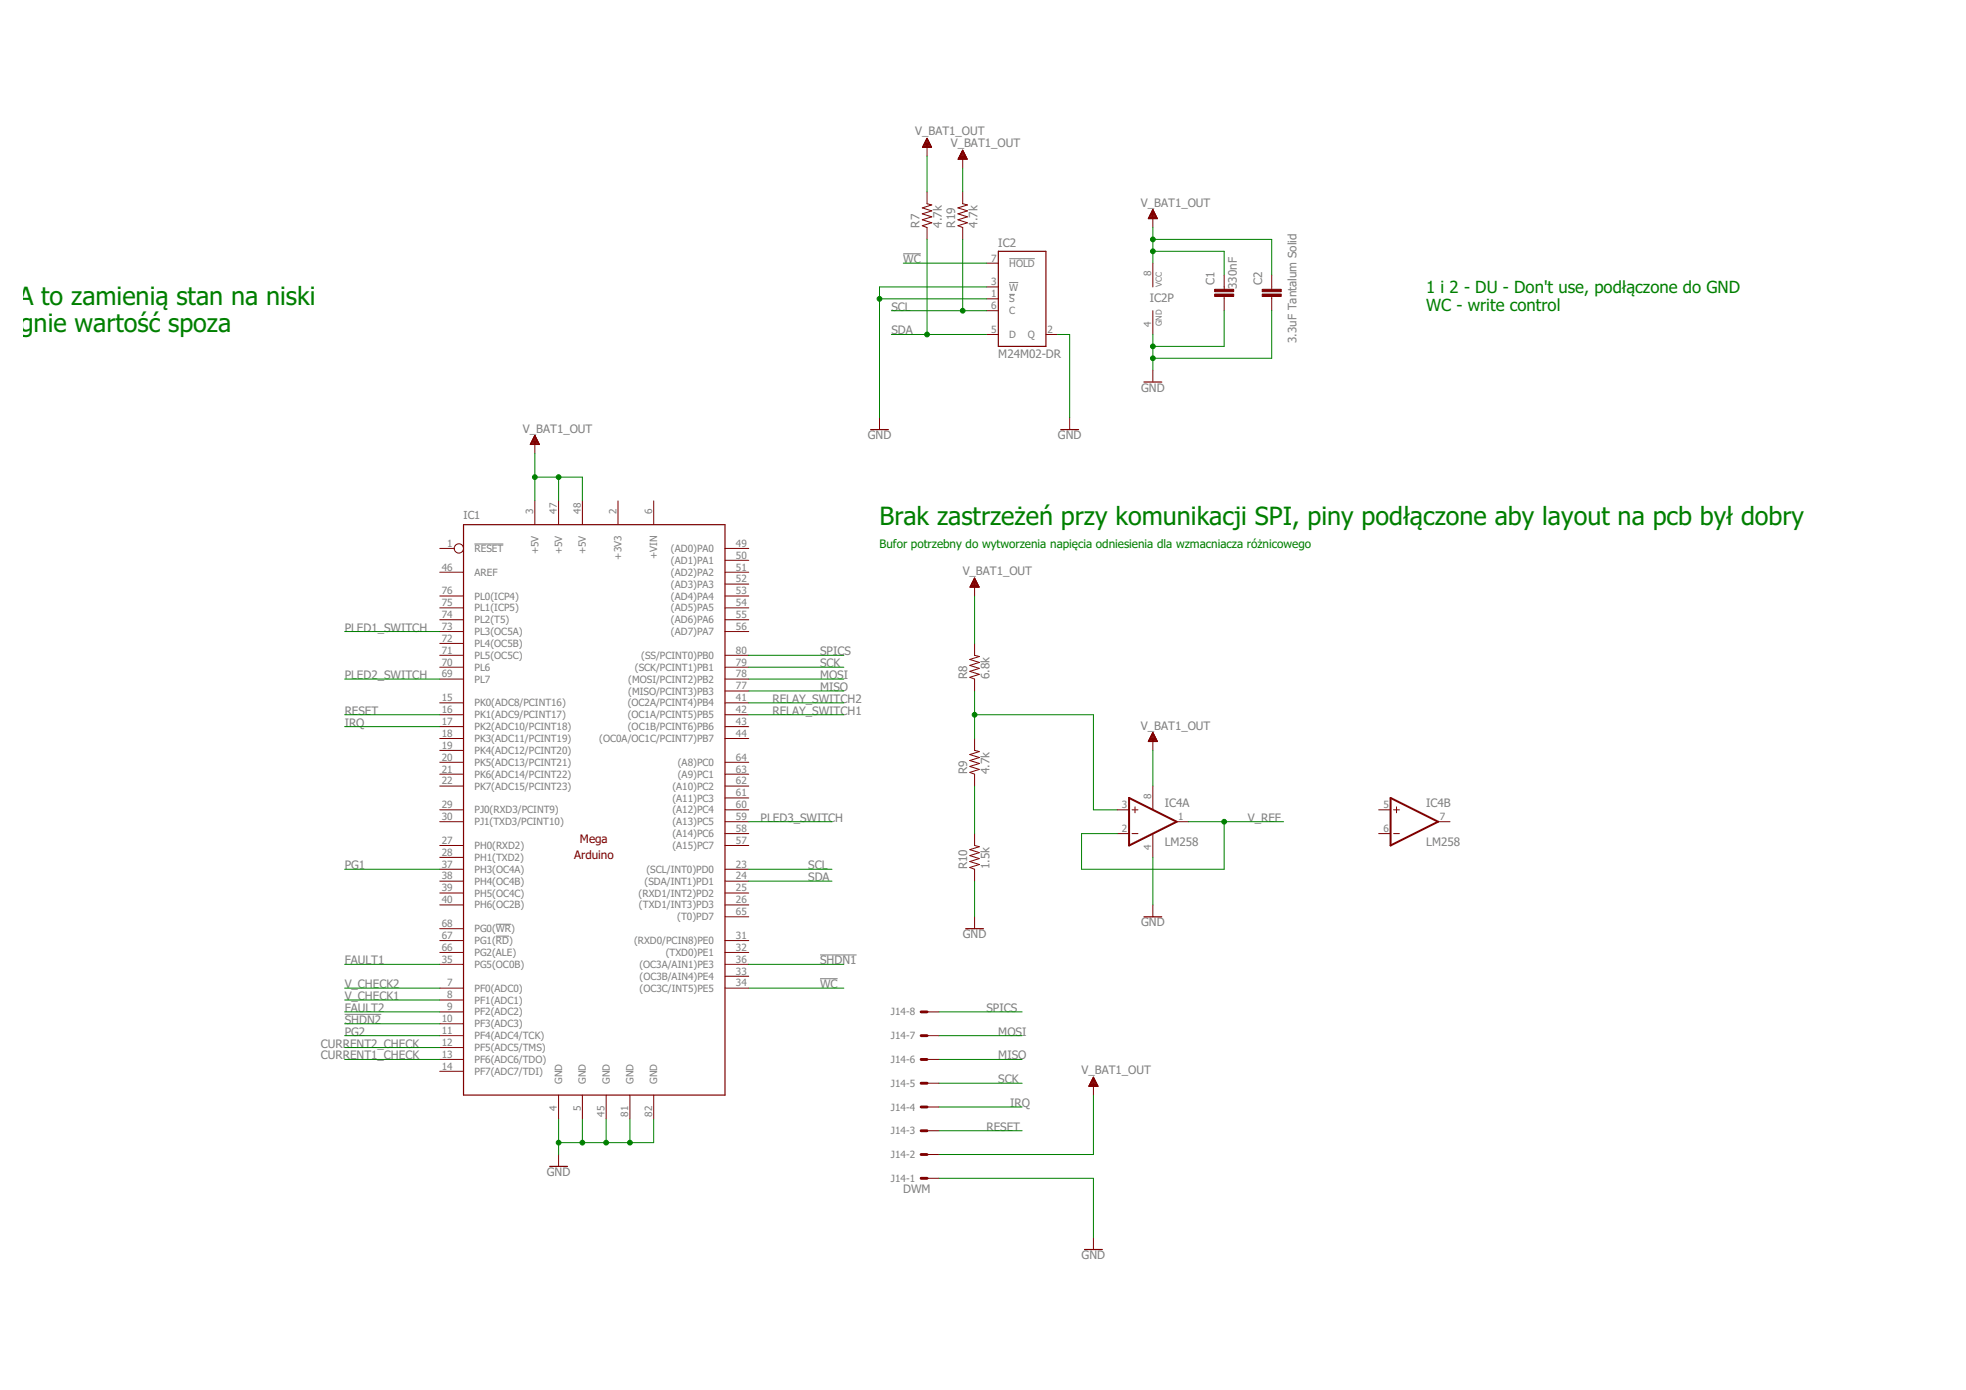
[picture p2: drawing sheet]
<svg xmlns="http://www.w3.org/2000/svg" width="420mm" height="297mm" viewBox="0 0 420 297" stroke-linecap="round" stroke-linejoin="round" font-family="sans-serif">
<path d="M193 54.2h3.8M215.7 55.3h5.4M215.7 60.4h1.9M215.7 62.9h1.2M101.4 116.2h6.2M106 197.5h3.2M73.7 216.8h7.8M106 200h2.8M175.3 204.1h7.8M175.3 209.1h3.7" fill="none" stroke="#808080" stroke-width=".21"/>
<g fill="none" stroke="#800000" stroke-width=".25">
<path d="M198.1 29.6l1 1.9h-1.9zM205.7 32.1l1 1.9h-1.9zM213.4 53.7h10.1v20.3h-10.1zM246.4 44.8l.9 1.9h-1.9zM114.3 93.1l1 1.9h-2zM186.1 91.8h3.8M226.7 91.8h3.8M244.5 81.6h3.8M99.1 112.1h55.8v121.9h-55.8zM208.3 123.5l.9 2h-1.9zM246.4 156.5l.9 2h-1.9zM206.4 198.5h3.8"/>
<path d="M244.5 195.9h3.8M233.7 230.2l.9 1.9h-1.9zM117.5 249.3h3.8M231.8 267h3.8"/>
</g>
<g fill="none" stroke="#800000" stroke-width=".21">
<path d="M197.2 31.4h1.8M197.3 31.3h1.7M197.3 31.1h1.6M197.4 31h1.4M197.5 30.9h1.3M197.5 30.8h1.2M197.6 30.6h1M197.6 30.5h1M197.7 30.4h.8M197.8 30.3h.7M197.8 30.2h.6M197.9 30.1h.5"/>
<path d="M197.9 29.9h.4M198 29.8h.2M198.1 29.7h.1M198.1 30.8v2.6M198.1 29.6l1 1.9h-1.9zM204.8 33.9h1.8M204.9 33.8h1.7M205 33.7h1.5M205 33.5h1.5M205.1 33.4h1.3M205.1 33.3h1.2M205.2 33.2h1.1"/>
<path d="M205.3 33.1h.9M205.3 33h.8M205.4 32.8h.7M205.4 32.7h.6M205.5 32.6h.5M205.6 32.5h.3M205.6 32.3h.2M205.7 32.2h.1M205.7 33.4v2.5M205.7 32.1l1 1.9h-1.9zM198.1 41v2.5l1 .3-2 .6 2 .7-2 .6 2 .6-2 .7 2 .6-2 .6 1 .4v2.6M205.7 41v2.5l1.1 .3-2.1 .6 2.1 .7-2.1 .6 2.1 .6-2.1 .7 2.1 .6-2.1 .6 1 .4v2.6"/>
<path d="M210.8 56.2h2.6M245.5 46.6h1.7M245.6 46.5h1.6M245.6 46.3h1.5M245.7 46.2h1.4M245.7 46.1h1.3M245.8 46h1.2M245.9 45.8h1M245.9 45.7h.9M246 45.6h.8M246 45.5h.7M246.1 45.4h.6"/>
<path d="M246.1 45.3h.5M246.2 45.1h.3M246.3 45h.2M246.3 44.9h.1M246.4 46.1v2.5M246.4 56.2v5.1M246.4 44.8l.9 1.9h-1.9zM261.6 58.8v3M271.8 58.8v3M210.8 61.3h2.6M210.8 63.9h2.6M210.8 66.4h2.6"/>
<path d="M210.8 71.5h2.6M223.5 71.5h2.6M246.4 66.4v5.1M246.4 79.1v2.5M261.6 63.4v3M271.8 63.4v3M113.4 95h1.8M113.4 94.8h1.8M113.5 94.7h1.6M113.5 94.6h1.6M113.6 94.5h1.4M113.7 94.3h1.2"/>
<path d="M113.7 94.2h1.2M113.8 94.1h1M113.8 94h1M113.9 93.9h.8M114 93.7h.6M114 93.6h.6M114.1 93.5h.4M114.2 93.4h.2M114.2 93.3h.2M114.3 93.1h.1M114.3 94.3v2.6M114.3 93.1l1 1.9h-2z"/>
<path d="M188 89.3v2.5M228.6 89.3v2.5M94 117.2h3.1M114.3 107v5.1M119.4 107v5.1M124.5 107v5.1M132.1 107v5.1M139.7 107v5.1M154.9 119.7h5.1M154.9 117.2h5.1M94 135h5.1M94 132.4h5.1"/>
<path d="M94 129.9h5.1M94 127.4h5.1M94 122.3h5.1M94 137.5h5.1M154.9 135h5.1M154.9 132.4h5.1M154.9 129.9h5.1M154.9 127.4h5.1M154.9 124.8h5.1M154.9 122.3h5.1M207.4 125.3h1.8M207.4 125.2h1.7"/>
<path d="M207.5 125.1h1.6M207.6 125h1.4M207.6 124.9h1.3M207.7 124.7h1.2M207.7 124.6h1.1M207.8 124.5h.9M207.9 124.4h.8M207.9 124.3h.7M208 124.1h.6M208 124h.5M208.1 123.9h.3M208.2 123.8h.2"/>
<path d="M208.2 123.7h.1M208.3 137.5v2.5l1 .3-2 .6 2 .7-2 .6 2 .6-2 .7 2 .6-2 .6 1 .4v2.6M208.3 124.8v2.6M208.3 123.5l.9 2h-1.9zM94 150.2h5.1M94 152.7h5.1M94 155.3h5.1M94 157.8h5.1M94 142.6h5.1M94 140h5.1M94 145.1h5.1M154.9 147.7h5.1"/>
<path d="M154.9 150.2h5.1M154.9 152.7h5.1M154.9 155.3h5.1M154.9 157.8h5.1M154.9 142.6h5.1M154.9 140h5.1M154.9 145.1h5.1M208.3 157.8v2.6l1 .2-2 .6 2 .7-2 .6 2 .7-2 .6 2 .6-2 .7 1 .3v2.6M245.4 158.4h1.9M245.5 158.3h1.7M245.6 158.2h1.6M245.6 158h1.5"/>
<path d="M245.7 157.9h1.4M245.7 157.8h1.3M245.8 157.7h1.1M245.9 157.5h1M245.9 157.4h.9M246 157.3h.8M246.1 157.2h.6M246.1 157.1h.5M246.2 157h.4M246.2 156.8h.3M246.3 156.7h.1M246.4 156.6h.1"/>
<path d="M246.4 157.8v2.6M246.4 156.5l.9 2h-1.9zM94 173.1h5.1M94 175.6h5.1M94 160.4h5.1M94 162.9h5.1M94 165.4h5.1M94 168h5.1M154.9 173.1h5.1M154.9 175.6h5.1M154.9 162.9h5.1M154.9 165.4h5.1"/>
<path d="M154.9 168h5.1M154.9 170.5h5.1M154.9 178.1h5.1M208.3 178.1v2.6l1 .2-2 .7 2 .6-2 .6 2 .7-2 .6 2 .6-2 .7 1 .4v2.5M238.8 173.1h2.5M238.8 178.1h2.5M241.9 173.1h1.3M241.9 178.1h1.3M242.6 172.4v1.3M246.4 168v5.1M246.4 178.1v5.1M251.5 175.6h2.5"/>
<path d="M294.6 173.1h2.6M294.6 178.1h2.6M297.8 173.1h1.3M297.8 178.1h1.3M298.4 172.4v1.3M307.3 175.6h2.6M94 180.7h5.1M94 183.2h5.1M94 188.3h5.1M94 190.8h5.1M94 193.4h5.1M94 185.8h5.1"/>
<path d="M94 198.5h5.1M154.9 180.7h5.1M154.9 188.3h5.1M154.9 190.8h5.1M154.9 193.4h5.1M154.9 185.8h5.1M154.9 195.9h5.1M208.3 195.9v2.6M246.4 193.4v2.5M94 211.2h5.1M94 218.8h5.1M94 216.2h5.1"/>
<path d="M94 213.7h5.1M94 201h5.1M94 203.5h5.1M94 206.1h5.1M154.9 211.2h5.1M154.9 201h5.1M154.9 203.5h5.1M154.9 206.1h5.1M154.9 208.6h5.1M198.1 216.2h2.6M94 221.3h5.1M94 223.9h5.1"/>
<path d="M94 226.4h5.1M94 228.9h5.1M119.4 234v5.1M124.5 234v5.1M129.5 234v5.1M134.6 234v5.1M139.7 234v5.1M198.1 231.5h2.6M198.1 221.3h2.6M198.1 226.4h2.6M198.1 236.6h2.6M232.8 232h1.8"/>
<path d="M232.9 231.9h1.6M232.9 231.7h1.5M233 231.6h1.4M233 231.5h1.3M233.1 231.4h1.2M233.2 231.2h1M233.2 231.1h.9M233.3 231h.8M233.3 230.9h.7M233.4 230.8h.6M233.4 230.7h.5M233.5 230.5h.3"/>
<path d="M233.6 230.4h.2M233.6 230.3h.1M233.7 231.5v2.5M233.7 230.2l.9 1.9h-1.9zM119.4 246.7v2.6M198.1 251.8h2.6M198.1 246.7h2.6M198.1 241.6h2.6M233.7 264.5v2.5"/>
<circle cx="98.1" cy="117.2" r=".99"/>
</g>
<path d="M196.8 216.2h1.3M196.8 236.6h1.3M196.8 231.5h1.3M196.8 226.4h1.3M196.8 221.3h1.3M196.8 251.8h1.3M196.8 246.7h1.3M196.8 241.6h1.3" fill="none" stroke="#800000" stroke-width=".61"/>
<path d="M241.3 170.5l10.2 5.1-10.2 5.1zM297.2 170.5l10.1 5.1-10.1 5.1z" fill="none" stroke="#800000" stroke-width=".42"/>
<g fill="#800000" stroke="#800000" stroke-width=".21">
<path d="M259.6 61.8h4.1v.5h-4.1z"/>
<path d="M259.6 62.8h4.1v.6h-4.1z"/>
<path d="M269.7 61.8h4.1v.5h-4.1z"/>
<path d="M269.7 62.8h4.1v.6h-4.1z"/>
</g>
<g fill="none" stroke="#008000" stroke-width=".21">
<path d="M198.1 33.4v7.6M205.7 35.9v5.1M193 56.2h17.8M198.1 51.2v20.3M205.7 51.2v15.2M246.4 48.6v7.6M246.4 53.7h15.2v5.1M246.4 51.2h25.4v7.6M188 63.9h22.8M190.5 71.5h20.3M190.5 66.4h20.3M210.8 61.3h-22.8v28"/>
<path d="M226.1 71.5h2.5v17.8M246.4 71.5v7.6M261.6 66.4v7.6h-15.2M271.8 66.4v10.2h-25.4M114.3 96.9v10.1M114.3 102h10.2v5M119.4 102v5M73.7 135h20.3M208.3 127.4v10.1M73.7 145.1h20.3M73.7 155.3h20.3M73.7 152.7h20.3"/>
<path d="M160 142.6h20.3M160 145.1h20.3M160 147.7h20.3M160 140h20.3M160 152.7h20.3M160 150.2h20.3M208.3 152.7h25.4v20.4h5.1M208.3 147.7v10.1M160 175.6h17.8M208.3 168v10.1M246.4 160.4v7.6M254 175.6h20.3"/>
<path d="M261.6 175.6v10.2h-30.5v-7.7h7.7M73.7 185.8h20.3M160 185.8h17.8M160 188.3h17.8M208.3 188.3v7.6M246.4 183.2v10.2M73.7 206.1h20.3M73.7 218.8h20.3M73.7 216.2h20.3M73.7 213.7h20.3M73.7 211.2h20.3M160 206.1h20.3"/>
<path d="M160 211.2h20.3M200.7 216.2h17.7M73.7 221.3h20.3M73.7 226.4h20.3M73.7 223.9h20.3M119.4 239.1v7.6M124.5 239.1v5.1M129.5 239.1v5.1M134.6 239.1v5.1M139.7 239.1v5.1h-20.3M200.7 221.3h17.7M200.7 231.5h17.7"/>
<path d="M200.7 226.4h17.7M200.7 236.6h17.7M233.7 234v12.7h-33M200.7 251.8h33v12.7M200.7 241.6h17.7"/>
</g>
<g fill="#008000" stroke="#008000" stroke-width=".21">
<circle cx="119.4" cy="244.2" r=".51"/>
<circle cx="124.5" cy="244.2" r=".51"/>
<circle cx="129.5" cy="244.2" r=".51"/>
<circle cx="134.6" cy="244.2" r=".51"/>
<circle cx="246.4" cy="74" r=".51"/>
<circle cx="246.4" cy="76.6" r=".51"/>
<circle cx="188" cy="63.9" r=".51"/>
<circle cx="114.3" cy="102" r=".51"/>
<circle cx="119.4" cy="102" r=".51"/>
<circle cx="246.4" cy="53.7" r=".51"/>
<circle cx="246.4" cy="51.2" r=".51"/>
<circle cx="205.7" cy="66.4" r=".51"/>
<circle cx="198.1" cy="71.5" r=".51"/>
<circle cx="261.6" cy="175.6" r=".51"/>
<circle cx="208.3" cy="152.7" r=".51"/>
</g>
<g font-size="5.4" fill="#008000">
<text x="1" y="65.1">1A to zamienią stan na niski</text>
<text x=".2" y="70.8">iągnie wartość spoza</text>
<text x="188" y="112.1">Brak zastrzeżeń przy komunikacji SPI, piny podłączone aby layout na pcb był dobry</text>
</g>
<g font-size="3.6" fill="#008000">
<text x="304.8" y="62.6">1 i 2 - DU - Don't use, podłączone do GND</text>
<text x="304.8" y="66.4">WC - write control</text>
</g>
<g font-size="2.5" fill="#808080">
<text x="195.6" y="28.9">V_BAT1_OUT</text>
<text x="203.2" y="31.5">V_BAT1_OUT</text>
<text x="243.8" y="44.2">V_BAT1_OUT</text>
<text x="196.5" y="48.6" transform="rotate(-90 196.5 48.6)">R7</text>
<text x="201.3" y="48.6" transform="rotate(-90 201.3 48.6)">4.7k</text>
<text x="204.1" y="48.6" transform="rotate(-90 204.1 48.6)">R19</text>
<text x="208.9" y="48.6" transform="rotate(-90 208.9 48.6)">4.7k</text>
<text x="213.4" y="52.7">IC2</text>
<text x="193" y="56.2">WC</text>
<text x="245.7" y="64.5">IC2P</text>
<text x="259.6" y="61" transform="rotate(-90 259.6 61)">C1</text>
<text x="264.3" y="61.7" transform="rotate(-90 264.3 61.7)">330nF</text>
<text x="269.7" y="61" transform="rotate(-90 269.7 61)">C2</text>
<text x="190.5" y="66.4">SCL</text>
<text x="190.5" y="71.5">SDA</text>
<text x="213.4" y="76.6">M24M02-DR</text>
<text x="277" y="73.3" transform="rotate(-90 277 73.3)">3.3uF Tantalum Solid</text>
<text x="243.9" y="83.7">GND</text>
<text x="111.8" y="92.4">V_BAT1_OUT</text>
<text x="185.4" y="93.8">GND</text>
<text x="226.1" y="93.8">GND</text>
<text x="205.7" y="122.9">V_BAT1_OUT</text>
<text x="73.7" y="135">PLED1_SWITCH</text>
<text x="175.3" y="142.6">SCK</text>
<text x="175.3" y="140">SPICS</text>
<text x="73.7" y="145.1">PLED2_SWITCH</text>
<text x="175.3" y="145.1">MOSI</text>
<text x="175.3" y="147.7">MISO</text>
<text x="206.7" y="145.1" transform="rotate(-90 206.7 145.1)">R8</text>
<text x="211.5" y="145.1" transform="rotate(-90 211.5 145.1)">6.8k</text>
<text x="73.7" y="155.3">IRQ</text>
<text x="73.7" y="152.7">RESET</text>
<text x="165.1" y="152.7">RELAY_SWITCH1</text>
<text x="165.1" y="150.2">RELAY_SWITCH2</text>
<text x="243.8" y="155.9">V_BAT1_OUT</text>
<text x="206.7" y="165.4" transform="rotate(-90 206.7 165.4)">R9</text>
<text x="211.5" y="165.4" transform="rotate(-90 211.5 165.4)">4.7k</text>
<text x="248.9" y="172.4">IC4A</text>
<text x="304.8" y="172.4">IC4B</text>
<text x="162.6" y="175.6">PLED3_SWITCH</text>
<text x="266.7" y="175.6">V_REF</text>
<text x="73.7" y="185.8">PG1</text>
<text x="172.7" y="185.8">SCL</text>
<text x="206.7" y="185.8" transform="rotate(-90 206.7 185.8)">R10</text>
<text x="211.5" y="185.8" transform="rotate(-90 211.5 185.8)">1.5k</text>
<text x="248.9" y="180.7">LM258</text>
<text x="304.8" y="180.7">LM258</text>
<text x="172.7" y="188.3">SDA</text>
<text x="243.9" y="198">GND</text>
<text x="205.8" y="200.5">GND</text>
<text x="73.7" y="206.1">FAULT1</text>
<text x="175.3" y="206.1">SHDN1</text>
<text x="73.7" y="213.7">V_CHECK1</text>
<text x="73.7" y="211.2">V_CHECK2</text>
<text x="175.3" y="211.2">WC</text>
<text x="73.7" y="221.3">PG2</text>
<text x="73.7" y="218.8">SHDN2</text>
<text x="73.7" y="216.2">FAULT2</text>
<text x="210.8" y="216.2">SPICS</text>
<text x="213.4" y="221.3">MOSI</text>
<text x="68.6" y="226.4">CURRENT1_CHECK</text>
<text x="68.6" y="223.9">CURRENT2_CHECK</text>
<text x="213.4" y="226.4">MISO</text>
<text x="213.4" y="231.5">SCK</text>
<text x="231.1" y="229.6">V_BAT1_OUT</text>
<text x="215.9" y="236.6">IRQ</text>
<text x="210.8" y="241.6">RESET</text>
<text x="116.9" y="251.3">GND</text>
<text x="193" y="255">DWM</text>
<text x="231.2" y="269.1">GND</text>
</g>
<text font-size="2.5" fill="#008000" x="188" y="117.2">Bufor potrzebny do wytworzenia napięcia odniesienia dla wzmacniacza różnicowego</text>
<g font-size="2.5" fill="#800000">
<text x="122.7" y="183.5">Arduino</text>
<text x="124" y="180.2">Mega</text>
</g>
<text font-size="2.4" fill="#808080" x="99.1" y="110.8">IC1</text>
<g font-size="2.1" fill="#808080">
<text x="211.8" y="55.9">7</text>
<text x="215.7" y="57">HOLD</text>
<text x="246" y="59" transform="rotate(-90 246 59)">8</text>
<text x="211.8" y="61">3</text>
<text x="211.8" y="63.5">1</text>
<text x="215.7" y="62.1">W</text>
<text x="215.7" y="64.6">S</text>
<text x="211.8" y="66">6</text>
<text x="211.8" y="71.1">5</text>
<text x="215.7" y="67.2">C</text>
<text x="223.9" y="71.1">2</text>
<text x="246" y="69.9" transform="rotate(-90 246 69.9)">4</text>
<text x="215.7" y="72.2">D</text>
<text x="219.7" y="72.2">Q</text>
<text x="113.9" y="109.8" transform="rotate(-90 113.9 109.8)">3</text>
<text x="119" y="109.8" transform="rotate(-90 119 109.8)">47</text>
<text x="124.1" y="109.8" transform="rotate(-90 124.1 109.8)">48</text>
<text x="131.7" y="109.8" transform="rotate(-90 131.7 109.8)">2</text>
<text x="139.3" y="109.8" transform="rotate(-90 139.3 109.8)">6</text>
<text x="95.6" y="116.8">1</text>
<text x="101.4" y="118">RESET</text>
<text x="115.1" y="118.4" transform="rotate(-90 115.1 118.4)">+5V</text>
<text x="120.1" y="118.4" transform="rotate(-90 120.1 118.4)">+5V</text>
<text x="125.2" y="118.4" transform="rotate(-90 125.2 118.4)">+5V</text>
<text x="132.8" y="119.6" transform="rotate(-90 132.8 119.6)">+3V3</text>
<text x="140.5" y="119.5" transform="rotate(-90 140.5 119.5)">+VIN</text>
<text x="143.4" y="118">(AD0)PA0</text>
<text x="157.3" y="119.4">50</text>
<text x="157.3" y="116.8">49</text>
<text x="94.4" y="121.9">46</text>
<text x="101.4" y="123">AREF</text>
<text x="143.4" y="125.6">(AD3)PA3</text>
<text x="143.4" y="123">(AD2)PA2</text>
<text x="143.4" y="120.5">(AD1)PA1</text>
<text x="157.3" y="124.5">52</text>
<text x="157.3" y="121.9">51</text>
<text x="94.4" y="127">76</text>
<text x="94.4" y="129.5">75</text>
<text x="101.4" y="128.1">PL0(ICP4)</text>
<text x="101.4" y="130.7">PL1(ICP5)</text>
<text x="143.4" y="130.7">(AD5)PA5</text>
<text x="143.4" y="128.1">(AD4)PA4</text>
<text x="157.3" y="129.5">54</text>
<text x="157.3" y="127">53</text>
<text x="94.4" y="132.1">74</text>
<text x="94.4" y="134.6">73</text>
<text x="94.4" y="137.2">72</text>
<text x="101.4" y="133.2">PL2(T5)</text>
<text x="101.4" y="135.7">PL3(OC5A)</text>
<text x="143.4" y="135.7">(AD7)PA7</text>
<text x="143.4" y="133.2">(AD6)PA6</text>
<text x="157.3" y="134.6">56</text>
<text x="157.3" y="132.1">55</text>
<text x="94.4" y="139.7">71</text>
<text x="94.4" y="142.2">70</text>
<text x="101.4" y="138.3">PL4(OC5B)</text>
<text x="101.4" y="140.8">PL5(OC5C)</text>
<text x="101.4" y="143.3">PL6</text>
<text x="135.7" y="143.3">(SCK/PCINT1)PB1</text>
<text x="137" y="140.8">(SS/PCINT0)PB0</text>
<text x="157.3" y="142.2">79</text>
<text x="157.3" y="139.7">80</text>
<text x="94.4" y="149.9">15</text>
<text x="94.4" y="144.8">69</text>
<text x="101.4" y="145.9">PL7</text>
<text x="134.2" y="148.4">(MISO/PCINT3)PB3</text>
<text x="134.2" y="145.9">(MOSI/PCINT2)PB2</text>
<text x="157.3" y="147.3">77</text>
<text x="157.3" y="149.9">41</text>
<text x="157.3" y="144.8">78</text>
<text x="94.4" y="152.4">16</text>
<text x="94.4" y="154.9">17</text>
<text x="101.4" y="151">PK0(ADC8/PCINT16)</text>
<text x="101.4" y="153.5">PK1(ADC9/PCINT17)</text>
<text x="134.1" y="151">(OC2A/PCINT4)PB4</text>
<text x="134.1" y="153.5">(OC1A/PCINT5)PB5</text>
<text x="157.3" y="152.4">42</text>
<text x="157.3" y="154.9">43</text>
<text x="94.4" y="157.5">18</text>
<text x="94.4" y="160">19</text>
<text x="101.4" y="156">PK2(ADC10/PCINT18)</text>
<text x="101.4" y="158.6">PK3(ADC11/PCINT19)</text>
<text x="101.4" y="161.1">PK4(ADC12/PCINT20)</text>
<text x="128.1" y="158.6">(OC0A/OC1C/PCINT7)PB7</text>
<text x="134.2" y="156">(OC1B/PCINT6)PB6</text>
<text x="157.3" y="157.5">44</text>
<text x="94.4" y="162.5">20</text>
<text x="94.4" y="165.1">21</text>
<text x="94.4" y="167.6">22</text>
<text x="101.4" y="163.7">PK5(ADC13/PCINT21)</text>
<text x="101.4" y="166.2">PK6(ADC14/PCINT22)</text>
<text x="144.9" y="163.7">(A8)PC0</text>
<text x="144.9" y="166.2">(A9)PC1</text>
<text x="157.3" y="162.5">64</text>
<text x="157.3" y="165.1">63</text>
<text x="157.3" y="167.6">62</text>
<text x="94.4" y="172.7">29</text>
<text x="101.4" y="173.8">PJ0(RXD3/PCINT9)</text>
<text x="101.4" y="168.7">PK7(ADC15/PCINT23)</text>
<text x="143.7" y="168.7">(A10)PC2</text>
<text x="143.7" y="171.3">(A11)PC3</text>
<text x="143.7" y="173.8">(A12)PC4</text>
<text x="157.3" y="170.2">61</text>
<text x="157.3" y="172.7">60</text>
<text x="239.8" y="172.7">3</text>
<text x="246" y="170.7" transform="rotate(-90 246 170.7)">8</text>
<text x="295.7" y="172.7">5</text>
<text x="94.4" y="175.2">30</text>
<text x="101.4" y="176.4">PJ1(TXD3/PCINT10)</text>
<text x="143.7" y="176.4">(A13)PC5</text>
<text x="143.7" y="178.9">(A14)PC6</text>
<text x="157.3" y="175.2">59</text>
<text x="157.3" y="177.8">58</text>
<text x="239.8" y="177.8">2</text>
<text x="251.8" y="175.2">1</text>
<text x="295.7" y="177.8">6</text>
<text x="307.7" y="175.2">7</text>
<text x="94.4" y="180.3">27</text>
<text x="94.4" y="182.9">28</text>
<text x="94.4" y="185.4">37</text>
<text x="101.4" y="181.4">PH0(RXD2)</text>
<text x="101.4" y="184">PH1(TXD2)</text>
<text x="143.7" y="181.4">(A15)PC7</text>
<text x="157.3" y="180.3">57</text>
<text x="157.3" y="185.4">23</text>
<text x="246" y="181.6" transform="rotate(-90 246 181.6)">4</text>
<text x="94.4" y="187.9">38</text>
<text x="94.4" y="190.5">39</text>
<text x="101.4" y="189.1">PH4(OC4B)</text>
<text x="101.4" y="191.6">PH5(OC4C)</text>
<text x="101.4" y="186.5">PH3(OC4A)</text>
<text x="136.5" y="191.6">(RXD1/INT2)PD2</text>
<text x="137.7" y="189.1">(SDA/INT1)PD1</text>
<text x="138.1" y="186.5">(SCL/INT0)PD0</text>
<text x="157.3" y="187.9">24</text>
<text x="157.3" y="190.5">25</text>
<text x="94.4" y="193">40</text>
<text x="101.4" y="194.1">PH6(OC2B)</text>
<text x="136.6" y="194.1">(TXD1/INT3)PD3</text>
<text x="144.7" y="196.7">(T0)PD7</text>
<text x="157.3" y="193">26</text>
<text x="157.3" y="195.6">65</text>
<text x="94.4" y="198.1">68</text>
<text x="94.4" y="200.6">67</text>
<text x="94.4" y="203.2">66</text>
<text x="101.4" y="199.2">PG0(WR)</text>
<text x="101.4" y="201.8">PG1(RD)</text>
<text x="135.5" y="201.8">(RXD0/PCIN8)PE0</text>
<text x="157.3" y="200.6">31</text>
<text x="157.3" y="203.2">32</text>
<text x="94.4" y="205.7">35</text>
<text x="101.4" y="204.3">PG2(ALE)</text>
<text x="101.4" y="206.8">PG5(OC0B)</text>
<text x="136.6" y="206.8">(OC3A/AIN1)PE3</text>
<text x="136.7" y="209.4">(OC3B/AIN4)PE4</text>
<text x="142.3" y="204.3">(TXD0)PE1</text>
<text x="157.3" y="205.7">36</text>
<text x="157.3" y="208.3">33</text>
<text x="95.6" y="210.8">7</text>
<text x="95.6" y="215.9">9</text>
<text x="95.6" y="213.3">8</text>
<text x="101.4" y="211.9">PF0(ADC0)</text>
<text x="101.4" y="214.5">PF1(ADC1)</text>
<text x="136.7" y="211.9">(OC3C/INT5)PE5</text>
<text x="157.3" y="210.8">34</text>
<text x="94.4" y="221">11</text>
<text x="94.4" y="218.4">10</text>
<text x="101.4" y="219.5">PF3(ADC3)</text>
<text x="101.4" y="217">PF2(ADC2)</text>
<text x="190.4" y="217">J14-8</text>
<text x="94.4" y="223.5">12</text>
<text x="94.4" y="226">13</text>
<text x="101.4" y="222.1">PF4(ADC4/TCK)</text>
<text x="101.4" y="224.6">PF5(ADC5/TMS)</text>
<text x="101.4" y="227.2">PF6(ADC6/TDO)</text>
<text x="190.4" y="227.2">J14-6</text>
<text x="190.4" y="222.1">J14-7</text>
<text x="94.4" y="228.6">14</text>
<text x="101.4" y="229.7">PF7(ADC7/TDI)</text>
<text x="120.1" y="231.7" transform="rotate(-90 120.1 231.7)">GND</text>
<text x="125.2" y="231.7" transform="rotate(-90 125.2 231.7)">GND</text>
<text x="130.3" y="231.7" transform="rotate(-90 130.3 231.7)">GND</text>
<text x="135.4" y="231.7" transform="rotate(-90 135.4 231.7)">GND</text>
<text x="140.5" y="231.7" transform="rotate(-90 140.5 231.7)">GND</text>
<text x="190.4" y="232.2">J14-5</text>
<text x="119" y="237.5" transform="rotate(-90 119 237.5)">4</text>
<text x="124.1" y="237.5" transform="rotate(-90 124.1 237.5)">5</text>
<text x="129.2" y="238.7" transform="rotate(-90 129.2 238.7)">45</text>
<text x="134.3" y="238.7" transform="rotate(-90 134.3 238.7)">81</text>
<text x="139.3" y="238.7" transform="rotate(-90 139.3 238.7)">82</text>
<text x="190.4" y="237.3">J14-4</text>
<text x="190.4" y="242.4">J14-3</text>
<text x="190.4" y="247.5">J14-2</text>
<text x="190.4" y="252.6">J14-1</text>
</g>
<g font-size="1.8" fill="#808080">
<text x="248.3" y="61.3" transform="rotate(-90 248.3 61.3)">VCC</text>
<text x="248.3" y="69.7" transform="rotate(-90 248.3 69.7)">GND</text>
</g>
</svg>
